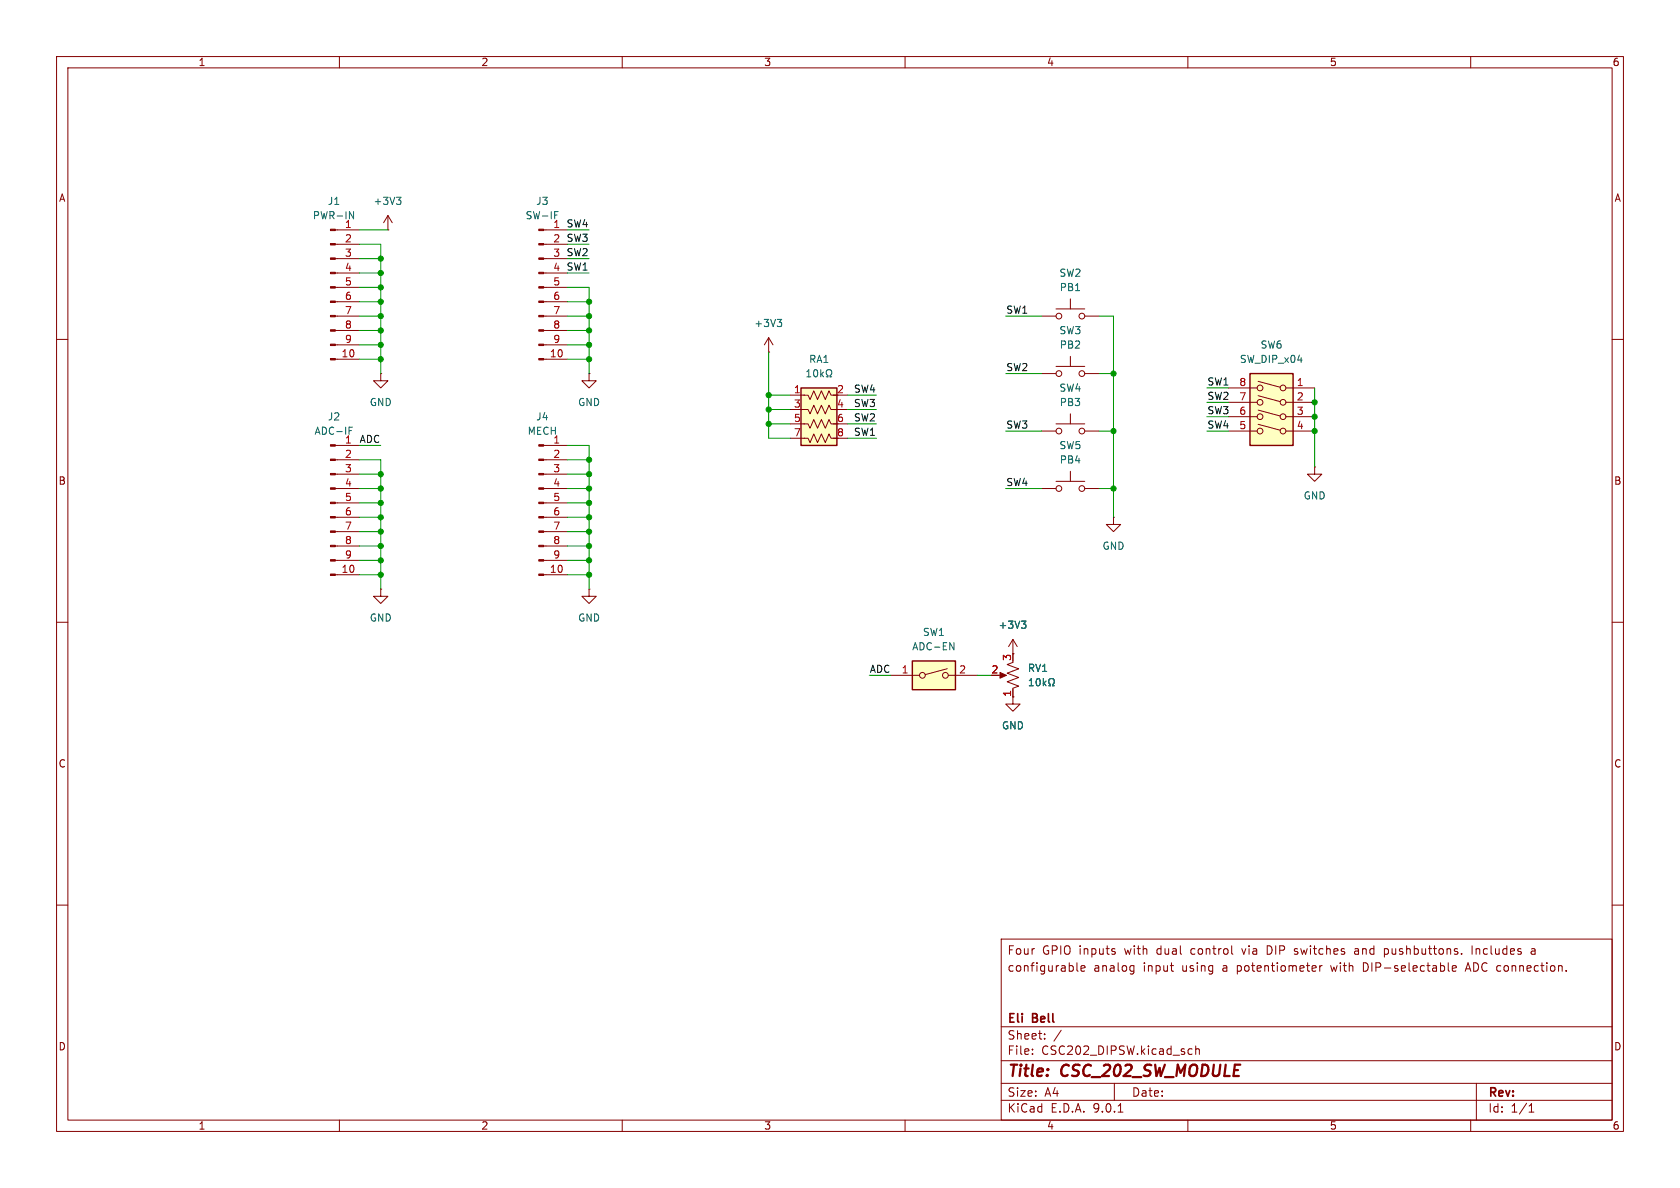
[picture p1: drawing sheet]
<svg xmlns="http://www.w3.org/2000/svg" width="297mm" height="210mm" viewBox="0 0 297 210" stroke-linecap="round" stroke-linejoin="round" font-family="sans-serif">
<g fill="none" stroke="#840000" stroke-width=".18">
<path d="M10 10h277v190h-277zM12 12h273v186h-273zM60 10v2M110 10v2M160 10v2M210 10v2M260 10v2M10 60h2M285 60h2M184.1 86.4h2.6M186.7 85.1h5.1M189.2 83.3v1.8"/>
<path d="M191.8 86.4h2.5M10 110h2M285 110h2M179.1 123.2v1.3h1.2l-1.2 1.2-1.3-1.2h1.3M10 160h2M177 166h108v32h-108zM190.4 170.2v1.3l.2 .2M191.1 171.2l.7-.1-.1-.3-.4-.1-.2 .2 .1 .7h.5M197 168.2l.2 .2-.2 .3M197 167.7l.1 .1M200 170.7l.5 .1M200.5 171.6l-.5 .1"/>
<path d="M200.5 170.7v1.2l-.3 .3M206.9 170.7h.6M207.3 171.7h.2M217.7 168.5l.3 .2M224.4 167.2h-.4v1.5h.4M228.8 168.6l.4 .1M229 167.7l-.2 .2 .2 .3M232.5 170.7l.2 .4-.7 .1M232.6 171.6l-.1 .1M233.3 170.7v1M233.7 170.7l-.2 .1-.2 .2M240 167.7l-.5 .1"/>
<path d="M240 168.1h-.3a.29 .29 0 0 0-.2 .3 .29 .29 0 0 0 .2 .3h.3M241.4 170.2h-.4v1.5h.4M244.7 168.6h.6M244.7 167.8h.6M244.7 167.7v1.5M256 170.2v1.3l.2 .2M256.7 171.2l.8-.1-.1-.3-.4-.1-.3 .2 .1 .7h.6M258.4 168.6v.1M259.2 171.3h.7M259.5 170.2l-.5 1.5M260.2 167.2v1.5M261 167.7v1"/>
<path d="M261 167.8h.1M270.7 167.8h.6l.1 .9M271.4 168.1h-.5a.29 .29 0 0 0-.2 .3 .29 .29 0 0 0 .2 .3l.5-.1M276.9 171.6v.1M285 160h2M60 198v2M110 198v2M160 198v2M177 194.5h108M177 191.5h108M177 187.5h108M177 181.5h108"/>
<path d="M182.5 186.3v.1M182.5 185.5v.1M184.7 183.6v.1M184.7 182.8v.1M187.6 182.1l-1.3 2M197 191.5v3M197.7 196.6h.8M210 198v2M210.3 185.4l.4 .1M210.7 186.3l-.4 .1M211.4 185.5l.2-.1 .4 .1v.9M211.4 184.9v1.5"/>
<path d="M260 198v2M261 191.5v6.5M270.3 196.6h.9M270.3 195.5l.4-.4v1.5"/>
<circle cx="187.2" cy="86.4" r=".51"/>
<circle cx="191.3" cy="86.4" r=".51"/>
</g>
<path d="M161.3 116.8h7.6v5.1h-7.6z" fill="#ffffc2"/>
<g fill="none" stroke="#840000" stroke-width=".18">
<path d="M68.6 38.1l.7 1.3M68.6 38.1l-.8 1.3M68.6 38.1v2.5M59.3 40.6h4.2M59.3 43.2h4.2M59.3 45.7h4.2M59.3 48.3h4.2M59.3 50.8h4.2M59.3 53.3h4.2M59.3 55.9h4.2M59.3 58.4h4.2M68.6 40.6h.1"/>
<path d="M59.3 78.7h4.2M59.3 61h4.2M59.3 63.5h4.2M67.3 66v1.3h-1.3l1.3 1.3 1.3-1.3h-1.3M67.3 66h.1M96.1 78.7h4.2M59.3 81.3h4.2M59.3 83.8h4.2M59.3 86.4h4.2M59.3 88.9h4.2M59.3 91.4h4.2M59.3 94h4.2"/>
<path d="M59.3 96.5h4.2M59.3 99.1h4.2M96.1 81.3h4.2M96.1 83.8h4.2M96.1 86.4h4.2M96.1 88.9h4.2M96.1 91.4h4.2M96.1 94h4.2M96.1 96.5h4.2M96.1 99.1h4.2M196.8 91.4v1.3h-1.2l1.2 1.3 1.3-1.3h-1.3M196.8 91.4h.1"/>
<path d="M232.4 82.6v1.2h-1.3l1.3 1.3 1.3-1.3h-1.3M232.4 82.6h.1M59.3 101.6h4.2M67.3 104.1v1.3h-1.3l1.3 1.3 1.3-1.3h-1.3M67.3 104.1h.1M96.1 101.6h4.2M104.1 104.1v1.3h-1.2l1.2 1.3 1.3-1.3h-1.3M104.1 104.1h.1M157.5 119.4h5.1M167.5 118.2l-3.9 1.1M167.6 119.4h5.1M176.5 119.4h1"/>
<path d="M179.1 117.1l-1 .4 2 .7-2 .8 2 .8-2 .7 2 .8-1 .4v1.5"/>
<circle cx="163.1" cy="119.4" r=".51"/>
<circle cx="167.1" cy="119.4" r=".51"/>
</g>
<path d="M161.3 116.8h7.6v5.1h-7.6z" fill="none" stroke="#840000" stroke-width=".25"/>
<g fill="none" stroke="#006464" stroke-width=".18">
<path d="M61.8 37.4l.7 1.3v-1.3M70.1 34.9h.8l-.4 .5M70.6 35.4l.3 .2v.3l-.3 .2M61.7 76.1h.4M61.7 75.5h.6M167.9 113.6l.7 1.3v-1.3M184.4 120v1.2M182 121.2h.7M182 120.3l.3-.3v1.2M183.3 120.1l.2-.1a.68 .68 0 0 1 .4 .6 .68 .68 0 0 1-.4 .6l-.2-.1-.1-.4zM184.6 120.7l.3 .5M184.9 120.4l-.5 .5"/>
<path d="M185.4 121.2h.3v-.2a.54 .54 0 0 1-.3-.8 .54 .54 0 0 1 .8-.2 .58 .58 0 0 1-.1 1v.2h.3"/>
</g>
<g fill="#840000" stroke="#840000" stroke-width=".18">
<path d="M176.8 118.9l1.1 .5-1.1 .5z"/>
<path d="M58.4 78.6h.9v.3h-.9z"/>
<path d="M58.4 81.2h.9v.2h-.9z"/>
<path d="M58.4 83.7h.9v.2h-.9z"/>
<path d="M58.4 86.2h.9v.3h-.9z"/>
<path d="M58.4 88.8h.9v.2h-.9z"/>
<path d="M58.4 91.3h.9v.3h-.9z"/>
<path d="M58.4 93.9h.9v.2h-.9z"/>
<path d="M58.4 96.4h.9v.2h-.9z"/>
<path d="M58.4 98.9h.9v.3h-.9z"/>
<path d="M58.4 101.5h.9v.2h-.9z"/>
<path d="M95.2 78.6h.9v.3h-.9z"/>
<path d="M95.2 81.2h.9v.2h-.9z"/>
<path d="M95.2 83.7h.9v.2h-.9z"/>
<path d="M95.2 86.2h.9v.3h-.9z"/>
<path d="M95.2 88.8h.9v.2h-.9z"/>
<path d="M95.2 91.3h.9v.3h-.9z"/>
<path d="M95.2 93.9h.9v.2h-.9z"/>
<path d="M95.2 96.4h.9v.2h-.9z"/>
<path d="M95.2 98.9h.9v.3h-.9z"/>
<path d="M95.2 101.5h.9v.2h-.9z"/>
<path d="M58.4 40.5h.9v.3h-.9z"/>
<path d="M58.4 43.1h.9v.2h-.9z"/>
<path d="M58.4 45.6h.9v.2h-.9z"/>
<path d="M58.4 48.1h.9v.3h-.9z"/>
<path d="M58.4 50.7h.9v.2h-.9z"/>
<path d="M58.4 53.2h.9v.3h-.9z"/>
<path d="M58.4 55.8h.9v.2h-.9z"/>
<path d="M58.4 58.3h.9v.2h-.9z"/>
<path d="M58.4 60.8h.9v.3h-.9z"/>
<path d="M58.4 63.4h.9v.2h-.9z"/>
</g>
<path d="M221 66h7.6v12.7h-7.6z" fill="#ffffc2"/>
<g fill="none" stroke="#840000" stroke-width=".18">
<path d="M184.1 55.9h2.6M186.7 54.6h5.1M189.2 52.8v1.8M191.8 55.9h2.5M184.1 76.2h2.6M184.1 66h2.6M186.7 64.8h5.1M186.7 74.9h5.1M189.2 63v1.8M189.2 73.2v1.7M191.8 76.2h2.5M191.8 66h2.5"/>
<path d="M217.2 68.6h5M217.2 71.1h5M217.2 73.7h5M217.2 76.2h5M222.4 67.4l3.9 1.1M222.4 70l3.9 1M222.4 72.5l3.9 1M222.4 75l3.9 1M227.3 68.6h5.1M227.3 71.1h5.1M227.3 73.7h5.1M227.3 76.2h5.1"/>
<circle cx="187.2" cy="55.9" r=".51"/>
<circle cx="191.3" cy="55.9" r=".51"/>
<circle cx="187.2" cy="66" r=".51"/>
<circle cx="187.2" cy="76.2" r=".51"/>
<circle cx="191.3" cy="66" r=".51"/>
<circle cx="191.3" cy="76.2" r=".51"/>
<circle cx="222.8" cy="76.2" r=".51"/>
<circle cx="222.8" cy="71.1" r=".51"/>
<circle cx="222.8" cy="73.7" r=".51"/>
<circle cx="222.8" cy="68.6" r=".51"/>
<circle cx="226.8" cy="73.7" r=".51"/>
<circle cx="226.8" cy="76.2" r=".51"/>
<circle cx="226.8" cy="68.6" r=".51"/>
<circle cx="226.8" cy="71.1" r=".51"/>
</g>
<path d="M221 66h7.6v12.7h-7.6z" fill="none" stroke="#840000" stroke-width=".25"/>
<path d="M141.6 68.6h6.4v10.1h-6.4z" fill="#ffffc2"/>
<path d="M141.6 68.6h6.4v10.1h-6.4z" fill="none" stroke="#840000" stroke-width=".25"/>
<g fill="none" stroke="#840000" stroke-width=".18">
<path d="M96.1 40.6h4.2M96.1 43.2h4.2M96.1 45.7h4.2M96.1 48.3h4.2M96.1 50.8h4.2M96.1 53.3h4.2M96.1 55.9h4.2M96.1 58.4h4.2M135.9 59.7l.8 1.3M135.9 59.7l-.8 1.3M135.9 59.7v2.5M96.1 61h4.2"/>
<path d="M96.1 63.5h4.2M104.1 66v1.3h-1.2l1.2 1.3 1.3-1.3h-1.3M104.1 66h.1M135.9 62.2h.1M139.7 69.9h2.5M139.7 72.4h2.5M139.7 74.9h2.5M139.7 77.5h2.5M142.1 69.9h.8l.3 .7 .7-1.5 .6 1.5 .7-1.5 .7 1.5 .7-1.5 .3 .8h1.3M142.1 72.4h.8l.3 .8 .7-1.6 .6 1.6 .7-1.6 .7 1.6 .7-1.6 .3 .8h1.3M142.1 74.9h.8l.3 .8 .7-1.5 .6 1.5 .7-1.5 .7 1.5 .7-1.5 .3 .7h1.3M142.1 77.5h.8l.3 .7 .7-1.5 .6 1.5 .7-1.5 .7 1.5 .7-1.5 .3 .8h1.3"/>
<path d="M147.3 69.9h2.6M147.3 72.4h2.6M147.3 74.9h2.6M147.3 77.5h2.6M179.1 113l-.8 1.3M179.1 113l.7 1.3M179.1 113v2.6M179.1 121.9v1.3"/>
</g>
<g fill="none" stroke="#006464" stroke-width=".18">
<path d="M98.1 38h.4M98.1 37.4h.6M137.4 56.5h.8l-.4 .4M137.9 56.9l.3 .3v.3l-.3 .2M142.6 66.6h.8M142.6 65.7l.4-.4v1.3M144 65.5l.1-.2a.68 .68 0 0 1 .5 .7 .68 .68 0 0 1-.5 .6l-.1-.1-.2-.4zM145.1 65.3v1.3M145.2 66.1l.4 .5M145.6 65.8l-.5 .5M146.1 66.6h.3v-.2a.54 .54 0 0 1-.3-.8 .54 .54 0 0 1 .8-.2 .58 .58 0 0 1-.2 1v.2h.3M180.6 109.8h.8l-.5 .5"/>
<path d="M181.1 110.3l.3 .2v.3l-.3 .3M184.4 120v1.2M182 121.2h.7M182 120.3l.3-.3v1.2M183.3 120.1l.2-.1a.68 .68 0 0 1 .4 .6 .68 .68 0 0 1-.4 .6l-.2-.1-.1-.4zM184.6 120.7l.3 .5M184.9 120.4l-.5 .5M185.4 121.2h.3v-.2a.54 .54 0 0 1-.3-.8 .54 .54 0 0 1 .8-.2 .58 .58 0 0 1-.1 1v.2h.3"/>
</g>
<g fill="#840000" stroke="#840000" stroke-width=".18">
<path d="M95.2 40.5h.9v.3h-.9z"/>
<path d="M95.2 43.1h.9v.2h-.9z"/>
<path d="M95.2 45.6h.9v.2h-.9z"/>
<path d="M95.2 48.1h.9v.3h-.9z"/>
<path d="M95.2 50.7h.9v.2h-.9z"/>
<path d="M95.2 53.2h.9v.3h-.9z"/>
<path d="M95.2 55.8h.9v.2h-.9z"/>
<path d="M95.2 58.3h.9v.2h-.9z"/>
<path d="M95.2 60.8h.9v.3h-.9z"/>
<path d="M95.2 63.4h.9v.2h-.9z"/>
</g>
<g fill="none" stroke="#009600" stroke-width=".18">
<path d="M63.5 55.9h3.8M63.5 40.6h5.1M63.5 45.7h3.8M63.5 43.2h3.8v22.8M63.5 58.4h3.8M63.5 53.3h3.8M63.5 48.3h3.8M63.5 50.8h3.8M100.3 50.8h3.8v15.2M100.3 55.9h3.8M100.3 40.6h3.8M100.3 45.7h3.8"/>
<path d="M100.3 43.2h3.8M100.3 58.4h3.8M100.3 53.3h3.8M100.3 48.3h3.8M177.8 55.9h6.3M194.3 55.9h2.5v35.5M63.5 78.7h3.8M63.5 63.5h3.8M63.5 61h3.8M100.3 78.7h3.8v25.4M100.3 63.5h3.8M100.3 61h3.8"/>
<path d="M135.9 72.4h3.8M135.9 69.9h3.8M135.9 74.9h3.8M135.9 62.2v15.3h3.8M149.9 72.4h5M149.9 69.9h5M149.9 74.9h5M149.9 77.5h5M177.8 76.2h6.3M177.8 66h6.3M194.3 76.2h2.5M194.3 66h2.5"/>
<path d="M213.4 76.2h3.8M213.4 73.7h3.8M213.4 71.1h3.8M213.4 68.6h3.8M232.4 68.6v14M63.5 91.4h3.8M63.5 88.9h3.8M63.5 86.4h3.8M63.5 81.3h3.8v22.8M63.5 83.8h3.8M63.5 94h3.8M63.5 96.5h3.8"/>
<path d="M63.5 99.1h3.8M100.3 91.4h3.8M100.3 88.9h3.8M100.3 86.4h3.8M100.3 81.3h3.8M100.3 83.8h3.8M100.3 94h3.8M100.3 96.5h3.8M100.3 99.1h3.8M177.8 86.4h6.3M194.3 86.4h2.5M63.5 101.6h3.8"/>
<path d="M100.3 101.6h3.8M153.7 119.4h3.8M172.7 119.4h2.6"/>
</g>
<g fill="#009600" stroke="#009600" stroke-width=".18">
<circle cx="104.1" cy="101.6" r=".46"/>
<circle cx="104.1" cy="99.1" r=".46"/>
<circle cx="104.1" cy="96.5" r=".46"/>
<circle cx="135.9" cy="69.9" r=".46"/>
<circle cx="104.1" cy="86.4" r=".46"/>
<circle cx="135.9" cy="74.9" r=".46"/>
<circle cx="135.9" cy="72.4" r=".46"/>
<circle cx="104.1" cy="83.8" r=".46"/>
<circle cx="104.1" cy="91.4" r=".46"/>
<circle cx="104.1" cy="94" r=".46"/>
<circle cx="104.1" cy="88.9" r=".46"/>
<circle cx="67.3" cy="61" r=".46"/>
<circle cx="67.3" cy="63.5" r=".46"/>
<circle cx="67.3" cy="83.8" r=".46"/>
<circle cx="67.3" cy="86.4" r=".46"/>
<circle cx="67.3" cy="88.9" r=".46"/>
<circle cx="67.3" cy="91.4" r=".46"/>
<circle cx="67.3" cy="94" r=".46"/>
<circle cx="67.3" cy="99.1" r=".46"/>
<circle cx="67.3" cy="96.5" r=".46"/>
<circle cx="67.3" cy="101.6" r=".46"/>
<circle cx="67.3" cy="45.7" r=".46"/>
<circle cx="67.3" cy="53.3" r=".46"/>
<circle cx="67.3" cy="50.8" r=".46"/>
<circle cx="67.3" cy="48.3" r=".46"/>
<circle cx="232.4" cy="73.7" r=".46"/>
<circle cx="232.4" cy="71.1" r=".46"/>
<circle cx="196.8" cy="76.2" r=".46"/>
<circle cx="196.8" cy="66" r=".46"/>
<circle cx="196.8" cy="86.4" r=".46"/>
<circle cx="232.4" cy="76.2" r=".46"/>
<circle cx="104.1" cy="61" r=".46"/>
<circle cx="104.1" cy="63.5" r=".46"/>
<circle cx="67.3" cy="58.4" r=".46"/>
<circle cx="104.1" cy="53.3" r=".46"/>
<circle cx="67.3" cy="55.9" r=".46"/>
<circle cx="104.1" cy="81.3" r=".46"/>
<circle cx="104.1" cy="58.4" r=".46"/>
<circle cx="104.1" cy="55.9" r=".46"/>
</g>
<g font-size="2.8" fill="#840000">
<text x="178" y="190.9">Title:</text>
<text x="187.7" y="190.9">CSC_202_SW_MODULE</text>
</g>
<g font-size="2.1" fill="#840000">
<text x="178" y="172">configurable</text>
<text x="178" y="169">Four</text>
<text x="184.2" y="169">GPIO inputs</text>
<text x="193.3" y="172">analog</text>
<text x="199" y="169">with</text>
<text x="202.2" y="172">input</text>
<text x="204.8" y="169">dual</text>
<text x="209.1" y="172">using</text>
<text x="210.9" y="169">control</text>
<text x="216.4" y="172">a</text>
<text x="219.1" y="172">potentiometer</text>
<text x="220.2" y="169">via</text>
<text x="224.7" y="169">DIP</text>
<text x="229.7" y="169">switches</text>
<text x="235.9" y="172">with</text>
<text x="240.5" y="169">and</text>
<text x="241.7" y="172">DIP-selectable</text>
<text x="245.9" y="169">pushbuttons.</text>
<text x="260" y="172">ADC connection.</text>
<text x="261.5" y="169">Includes</text>
<text x="178" y="184">Sheet:</text>
<text x="178" y="181.2">Eli</text>
<text x="182.6" y="181.2">Bell</text>
<text x="178" y="186.7">File:</text>
<text x="184.1" y="186.7">CSC202_DIPSW.kicad_sch</text>
<text x="178" y="196.9">KiCad</text>
<text x="178" y="194.1">Size:</text>
<text x="184.7" y="194.1">A4</text>
<text x="185.7" y="196.9">E.D.A.</text>
<text x="193.3" y="196.9">9.0.1</text>
<text x="200" y="194.1">Date:</text>
<text x="263" y="194.3">Rev:</text>
<text x="263" y="196.9">Id:</text>
<text x="267.1" y="196.9">1/1</text>
</g>
<g font-size="1.8" fill="#840000">
<text x="35" y="11.9">1</text>
<text x="85" y="11.9">2</text>
<text x="135" y="11.9">3</text>
<text x="185" y="11.9">4</text>
<text x="235" y="11.9">5</text>
<text x="285" y="11.9">6</text>
<text x="10.3" y="35.9">A</text>
<text x="285.3" y="35.9">A</text>
<text x="10.3" y="85.9">B</text>
<text x="285.3" y="85.9">B</text>
<text x="10.3" y="135.9">C</text>
<text x="285.3" y="135.9">C</text>
<text x="10.3" y="185.9">D</text>
<text x="285.3" y="185.9">D</text>
<text x="35" y="199.9">1</text>
<text x="85" y="199.9">2</text>
<text x="135" y="199.9">3</text>
<text x="185" y="199.9">4</text>
<text x="235" y="199.9">5</text>
<text x="285" y="199.9">6</text>
</g>
<g font-size="1.8" fill="#006464">
<text x="55.2" y="39">PWR-IN</text>
<text x="57.9" y="36.4">J1</text>
<text x="65.9" y="36.4">+3V3</text>
<text x="92.8" y="39">SW-IF</text>
<text x="94.7" y="36.4">J3</text>
<text x="187.2" y="49.1">SW2</text>
<text x="187.3" y="51.7">PB1</text>
<text x="133.2" y="58">+3V3</text>
<text x="187.2" y="59.3">SW3</text>
<text x="142.9" y="64.4">RA1</text>
<text x="187.3" y="61.8">PB2</text>
<text x="219.1" y="64.4">SW_DIP_x04</text>
<text x="222.8" y="61.8">SW6</text>
<text x="65.3" y="72">GND</text>
<text x="102.1" y="72">GND</text>
<text x="187.2" y="69.4">SW4</text>
<text x="187.3" y="72">PB3</text>
<text x="55.5" y="77.1">ADC-IF</text>
<text x="57.9" y="74.5">J2</text>
<text x="93.2" y="77.1">MECH</text>
<text x="94.7" y="74.5">J4</text>
<text x="187.2" y="79.6">SW5</text>
<text x="187.3" y="82.1">PB4</text>
<text x="230.4" y="88.5">GND</text>
<text x="194.8" y="97.4">GND</text>
<text x="65.3" y="110.1">GND</text>
<text x="102.1" y="110.1">GND</text>
<text x="163.1" y="112.6">SW1</text>
<text x="176.4" y="111.4">+3V3</text>
<text x="161.2" y="115.2">ADC-EN</text>
<text x="181.6" y="119">RV1</text>
<text x="177" y="129.1">GND</text>
</g>
<g font-size="1.8" fill="#a90000">
<text x="60.9" y="40.4">1</text>
<text x="97.7" y="40.4">1</text>
<text x="60.9" y="42.9">2</text>
<text x="60.9" y="45.5">3</text>
<text x="97.7" y="42.9">2</text>
<text x="97.7" y="45.5">3</text>
<text x="60.9" y="48">4</text>
<text x="60.9" y="50.5">5</text>
<text x="60.9" y="53.1">6</text>
<text x="97.7" y="48">4</text>
<text x="97.7" y="50.5">5</text>
<text x="97.7" y="53.1">6</text>
<text x="60.9" y="55.6">7</text>
<text x="60.9" y="58.2">8</text>
<text x="97.7" y="55.6">7</text>
<text x="97.7" y="58.2">8</text>
<text x="60.3" y="63.2">10</text>
<text x="60.9" y="60.7">9</text>
<text x="97.1" y="63.2">10</text>
<text x="97.7" y="60.7">9</text>
<text x="140.3" y="69.6">1</text>
<text x="147.9" y="69.6">2</text>
<text x="219" y="68.3">8</text>
<text x="219" y="70.9">7</text>
<text x="229.2" y="68.3">1</text>
<text x="229.2" y="70.9">2</text>
<text x="140.3" y="72.1">3</text>
<text x="140.3" y="74.7">5</text>
<text x="140.3" y="77.2">7</text>
<text x="147.9" y="72.1">4</text>
<text x="147.9" y="74.7">6</text>
<text x="147.9" y="77.2">8</text>
<text x="219" y="73.4">6</text>
<text x="219" y="75.9">5</text>
<text x="229.2" y="73.4">3</text>
<text x="229.2" y="75.9">4</text>
<text x="60.9" y="78.5">1</text>
<text x="60.9" y="81">2</text>
<text x="60.9" y="83.6">3</text>
<text x="97.7" y="78.5">1</text>
<text x="97.7" y="81">2</text>
<text x="97.7" y="83.6">3</text>
<text x="60.9" y="86.1">4</text>
<text x="60.9" y="88.6">5</text>
<text x="97.7" y="86.1">4</text>
<text x="97.7" y="88.6">5</text>
<text x="60.9" y="91.2">6</text>
<text x="60.9" y="93.7">7</text>
<text x="97.7" y="91.2">6</text>
<text x="97.7" y="93.7">7</text>
<text x="60.3" y="101.3">10</text>
<text x="60.9" y="96.3">8</text>
<text x="60.9" y="98.8">9</text>
<text x="97.1" y="101.3">10</text>
<text x="97.7" y="96.3">8</text>
<text x="97.7" y="98.8">9</text>
<text x="159.3" y="119.1">1</text>
<text x="169.5" y="119.1">2</text>
<text x="175.2" y="119.1">2</text>
<text x="178.8" y="116.9" transform="rotate(-90 178.8 116.9)">3</text>
<text x="178.8" y="123.3" transform="rotate(-90 178.8 123.3)">1</text>
</g>
<g font-size="1.8" fill="#0f0f0f">
<text x="100.1" y="40.3">SW4</text>
<text x="100.1" y="45.4">SW2</text>
<text x="100.1" y="47.9">SW1</text>
<text x="100.1" y="42.8">SW3</text>
<text x="177.8" y="55.5">SW1</text>
<text x="177.8" y="65.7">SW2</text>
<text x="150.9" y="69.5">SW4</text>
<text x="213.4" y="70.8">SW2</text>
<text x="213.4" y="68.2">SW1</text>
<text x="150.9" y="74.6">SW2</text>
<text x="150.9" y="72">SW3</text>
<text x="150.9" y="77.1">SW1</text>
<text x="177.8" y="75.9">SW3</text>
<text x="213.4" y="75.9">SW4</text>
<text x="213.4" y="73.3">SW3</text>
<text x="63.5" y="78.4">ADC</text>
<text x="177.8" y="86">SW4</text>
<text x="153.7" y="119">ADC</text>
</g>
</svg>
